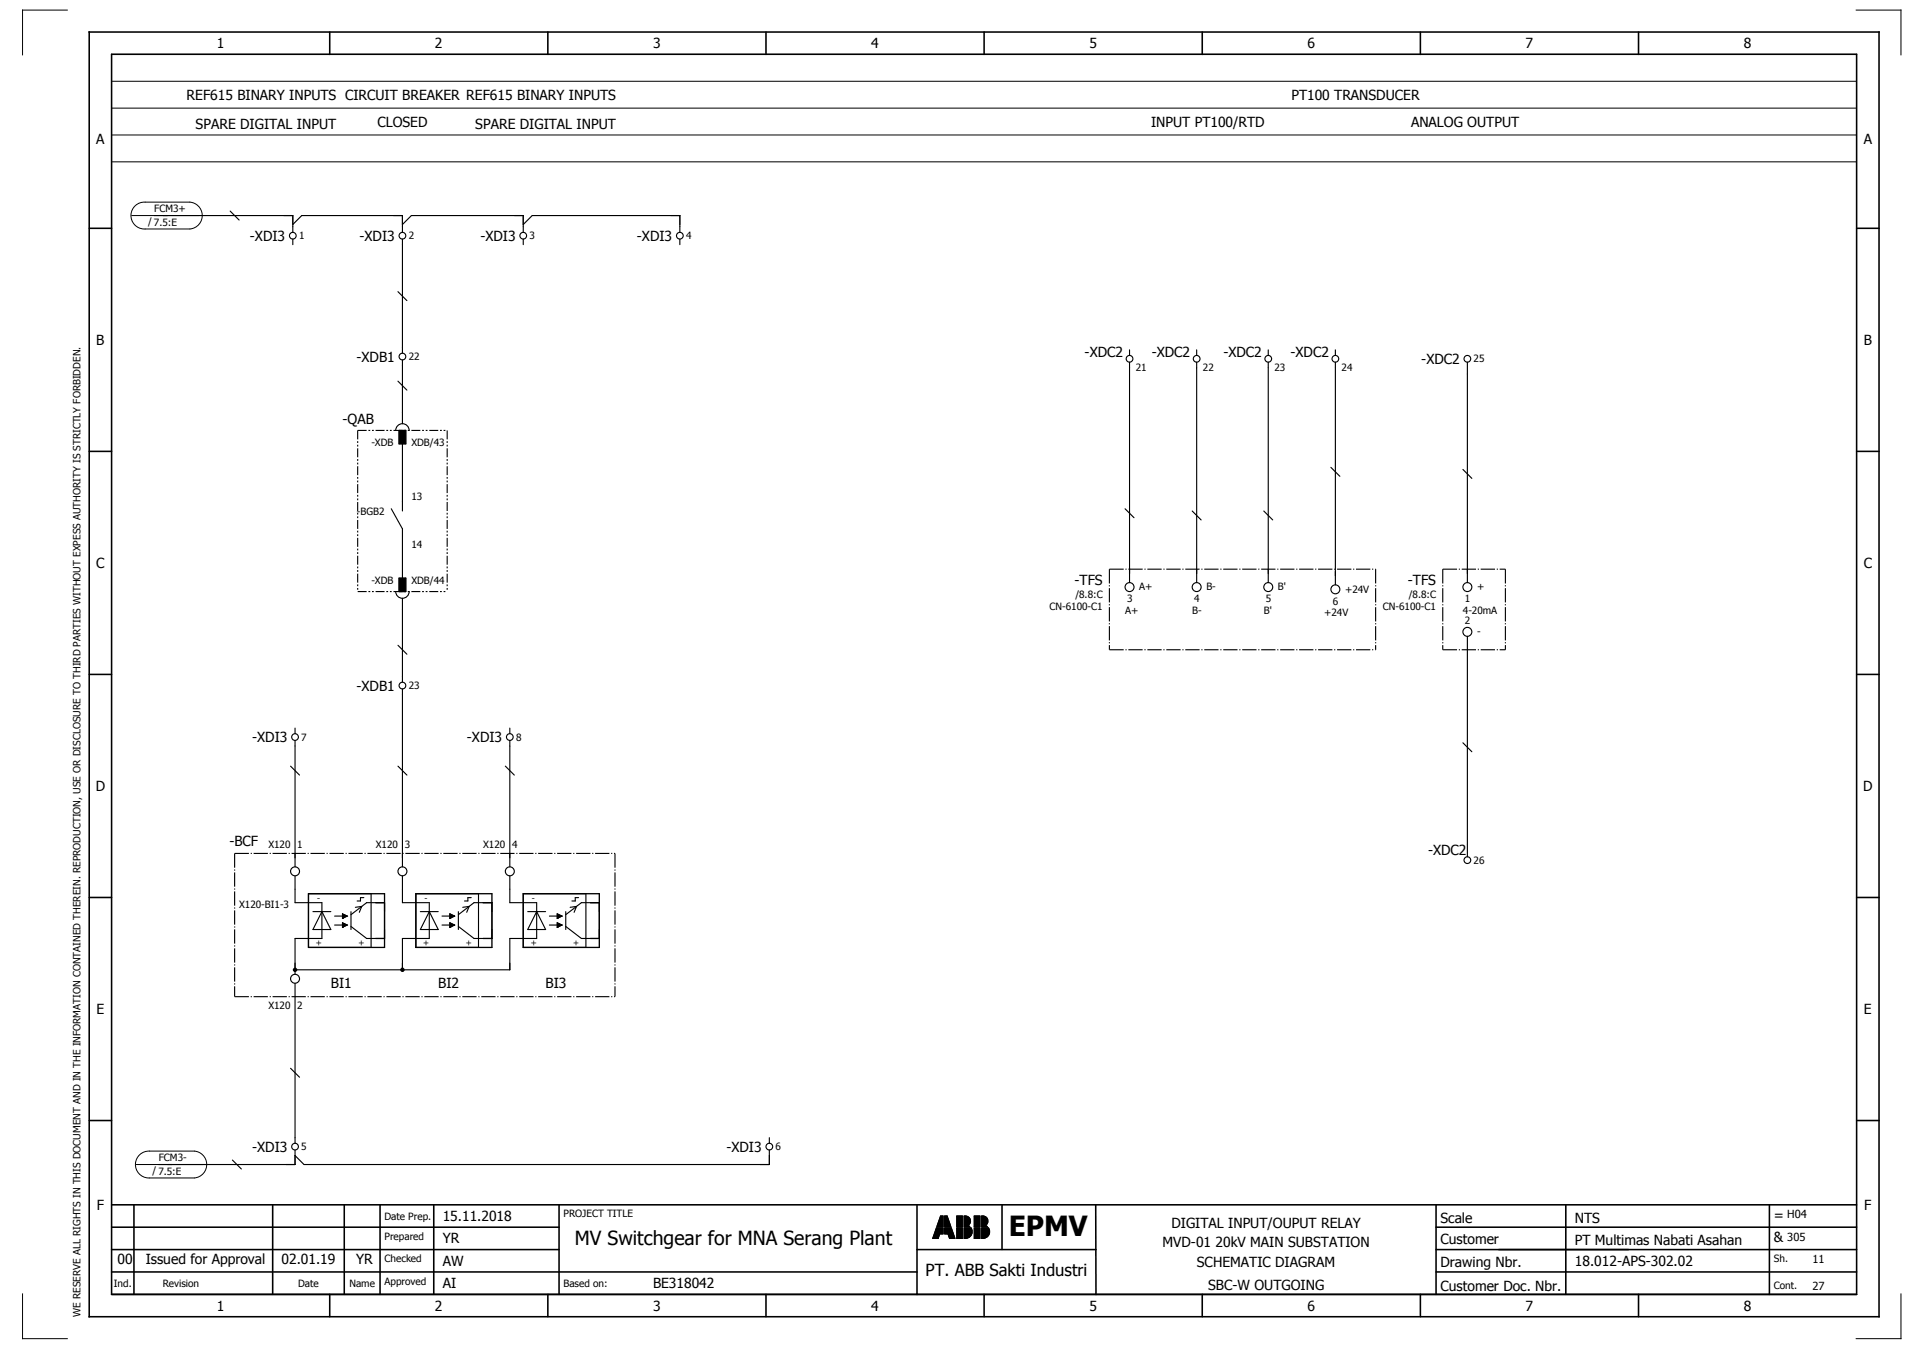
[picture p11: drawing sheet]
<svg xmlns="http://www.w3.org/2000/svg" width="427mm" height="301mm" viewBox="0 0 427 301" stroke-linecap="round" stroke-linejoin="round" font-family="sans-serif">
<g fill="none" stroke="#000" stroke-width=".35">
<path d="M19.9 7.2h400v287h-400zM24.9 12.1h390v277.1h-390zM73.7 7.2v5M122.4 7.2v5M171.2 7.2v5M219.9 7.2v5M268.7 7.2v5M317.4 7.2v5M366.2 7.2v5M19.9 51h5M414.9 51h5M19.9 100.8h5"/>
<path d="M414.9 100.8h5M19.9 150.7h5M414.9 150.7h5M19.9 200.5h5M414.9 200.5h5M19.9 250.3h5M414.9 250.3h5M24.9 279.2h100M24.9 269.2h390M24.9 274.2h100M29.9 269.2v20M60.9 269.2v20"/>
<path d="M76.9 269.2v20M84.9 269.2v20M96.9 269.2v20M124.9 269.2v20M204.9 279.2h40M204.9 269.2v20M223.9 269.2v10M244.9 269.2v20M320.9 279.2h94M320.9 269.2v20M320.9 274.2h94M349.9 269.2v20"/>
<path d="M395.4 269.2v20M24.9 289.2h390M24.9 284.2h180M73.7 289.2v5M122.4 289.2v5M171.2 289.2v5M219.9 289.2v5M268.7 289.2v5M317.4 289.2v5M320.9 284.2h94M366.2 289.2v5"/>
</g>
<g fill="none" stroke="#000" stroke-width=".22">
<path d="M15 2.3h-10v10M24.9 18.2h390M24.9 12.2h390M414.8 2.3h10v10M24.9 24.2h390M24.9 30.2h390M24.9 36.2h390M29.4 48.2h15M30 46.1a3 3 0 0 1 2.4-.9h10a3 3 0 0 1 2.8 3 3 3 0 0 1-2.8 3h-10a3 3 0 0 1-2.8-1.7 3 3 0 0 1 .4-3.4zM31 258.1a3 3 0 0 1 2.4-.9h10a3 3 0 0 1 2.8 3 3 3 0 0 1-2.8 3h-10a3 3 0 0 1-2.8-1.7 3 3 0 0 1 .4-3.4zM30.4 260.2h15M208.5 276.5v.2"/>
<path d="M208.6 276.3v.4M208.6 276.1v.6M208.7 275.9v.8M208.8 275.6v1.1M208.9 275.4v1.3M209 275.2v1.5M209 275v1.7M209.1 274.7v2M209.2 274.5v2.2M209.3 274.3l-.9 2.4h1.3l.3-1M209.3 274.3h1.5v1.4h-.8M209.3 274.3v2.4"/>
<path d="M209.4 273.8v.2M209.4 274.3v2.4M209.5 273.6v.4M209.5 274.3v2.4M209.6 273.4v.6M209.6 274.3v2.4M209.7 273.2v.8M209.7 274.3v2.4M209.7 273v1M209.7 274.3v2.2M209.8 272.7v1.3M209.8 274.3v2"/>
<path d="M209.9 272.5v1.5M209.9 274.3v1.8M210 272.3v1.7M210 274.3v1.6M210 272.1v1.9M210 274.3v1.4M210.1 271.8v2.2M210.1 274.3v1.4M210.2 271.7h.6v2.3h-1.4zM210.2 271.7v2.3M210.2 274.3v1.4M210.3 271.7v2.3"/>
<path d="M210.3 274.3v1.4M210.4 271.7v2.3M210.4 274.3v1.4M210.5 271.7v2.3M210.5 274.3v1.4M210.6 271.7v2.3M210.6 274.3v1.4M210.7 271.7v2.3M210.7 274.3v1.4M210.8 271.7v2.3M210.8 274.3v1.4M211.1 271.7h.6l.8 2.3h-1.4z"/>
<path d="M211.1 271.7v2.3M211.1 274.3v1.4M211.2 271.7v2.3M211.2 274.3v1.4M211.3 271.7v2.3M211.3 274.3v1.4M211.4 271.7v2.3M211.4 274.3v1.4M211.5 271.7v2.3M211.5 274.3v1.4M211.6 271.7v2.3M211.6 274.3v1.4"/>
<path d="M211.7 271.7v2.3M211.7 274.3v1.4M211.8 271.9v2.1M211.8 274.3v1.4M211.8 275.7h-.7v-1.4h1.5l.8 2.4M211.8 275.7l.4 1h1.2M211.8 272.1v1.9M211.9 272.3v1.7M211.9 274.3v1.6M212 272.5v1.5M212 274.3v1.8M212.1 272.8v1.2"/>
<path d="M212.1 274.3v2M212.2 273v1M212.2 274.3v2.3M212.2 273.2v.8M212.2 274.3v2.4M212.3 273.4v.6M212.3 274.3v2.4M212.4 273.7v.3M212.4 274.3v2.4M212.5 273.9v.1M212.5 274.3v2.4M212.6 274.3v2.4"/>
<path d="M212.7 274.6v2.1M212.8 274.8v1.9M212.9 275v1.7M212.9 275.2v1.5M213 275.5v1.2M213.1 275.7v1M213.2 275.9v.8M213.3 276.1v.6M213.3 276.3v.4M213.4 276.6v.1M213.8 271.7h1.3v2.3h-1.3zM213.8 274.3h1.3v2.4h-1.3z"/>
<path d="M213.9 271.7v2.3M213.9 274.3v2.4M214 271.7v2.3M214 274.3v2.4M214.1 271.7v2.3M214.1 274.3v2.4M214.2 271.7v2.3M214.2 274.3v2.4M214.3 271.7v2.3M214.3 274.3v2.4M214.4 271.7v2.3M214.4 274.3v2.4"/>
<path d="M214.5 271.7v2.3M214.5 274.3v2.4M214.6 271.7v2.3M214.6 274.3v2.4M214.7 271.7v2.3M214.7 274.3v2.4M214.8 271.7v2.3M214.8 274.3v2.4M214.9 271.7v2.3M214.9 274.3v2.4M215 271.7v2.3M215 274.3v2.4"/>
<path d="M215.4 271.7a1.16 1.16 0 0 1 1.4 .6 1.16 1.16 0 0 1-.5 1.5l.5 .2h-1.4zM215.5 271.7v2.3M215.5 274.3v2.4M215.6 271.7v2.3M215.6 274.3v2.4M215.7 271.7v2.3M215.7 274.3v2.4M215.8 271.7v2.3M215.8 274.3v2.4M215.9 271.7v2.3M215.9 274.3v2.4M216 271.7v2.3"/>
<path d="M216 274.3v2.3M216.1 271.7v2.3M216.1 274.3v2.3M216.2 271.7v2.3M216.2 274.3v2.3M216.3 271.8v2.2M216.3 274.3v2.3M216.4 271.8v2.2M216.4 274.3v2.2M216.5 271.9v1.8M216.5 273.8v.2M216.5 274.3v2.2"/>
<path d="M216.5 271.9v1.7M216.5 273.9v.1M216.6 272v1.5M216.6 273.9v.1M216.6 274.3v2.1M216.7 272.1v1.4M216.7 274h.1M216.7 274.3v2.1M216.8 272.2v1.1M216.8 274.3v2M216.8 272.4v.8M216.8 274.3v1.9"/>
<path d="M216.9 274.3v1.8M217 274.3v1.7M217 274.3a1.5 1.5 0 0 1-1.2 2.4M217 274.3h-1.6v2.4h.4M217.1 274.4v1.5M217.2 274.5v1.3M217.2 274.8v.8M217.7 271.7h1.3v2.3h-1.3zM217.7 274.3h1.3v2.4h-1.3zM217.8 271.7v2.3M217.8 274.3v2.4M217.9 271.7v2.3"/>
<path d="M217.9 274.3v2.4M218 271.7v2.3M218 274.3v2.4M218.1 271.7v2.3M218.1 274.3v2.4M218.2 271.7v2.3M218.2 274.3v2.4M218.3 271.7v2.3M218.3 274.3v2.4M218.4 271.7v2.3M218.4 274.3v2.4M218.5 271.7v2.3"/>
<path d="M218.5 274.3v2.4M218.6 271.7v2.3M218.6 274.3v2.4M218.7 271.7v2.3M218.7 274.3v2.4M218.8 271.7v2.3M218.8 274.3v2.4M218.9 271.7v2.3M218.9 274.3v2.4M219 271.7v2.3M219 274.3v2.4M219.3 274.3h1.6a1.53 1.53 0 0 1 0 1.7 1.53 1.53 0 0 1-1.6 .7z"/>
<path d="M219.3 271.7a1.16 1.16 0 0 1 1.4 .6 1.16 1.16 0 0 1-.5 1.5l.5 .2h-1.4zM219.4 271.7v2.3M219.4 274.3v2.4M219.5 271.7v2.3M219.5 274.3v2.4M219.6 271.7v2.3M219.6 274.3v2.4M219.7 271.7v2.3M219.7 274.3v2.4M219.8 271.7v2.3M219.8 274.3v2.4M219.9 271.7v2.3"/>
<path d="M219.9 274.3v2.3M220 271.7v2.3M220 274.3v2.3M220.1 271.7v2.3M220.1 274.3v2.3M220.2 271.8v2.2M220.2 274.3v2.3M220.3 271.8v2.2M220.3 274.3v2.2M220.4 271.9v1.8M220.4 273.8v.2M220.4 274.3v2.2"/>
<path d="M220.4 271.9v1.7M220.4 273.9v.1M220.5 272v1.5M220.5 273.9v.1M220.5 274.3v2.1M220.6 272.1v1.3M220.6 274h.1M220.6 274.3v2.1M220.7 272.2v1.1M220.7 274.3v2M220.8 272.4v.8M220.8 274.3v1.9"/>
<path d="M220.8 274.3v1.8M220.9 274.3v1.7M221 274.4v1.5M221.1 274.6v1.2M221.1 274.8v.7M5 289.1v10h10M424.8 289.1v10h-10"/>
</g>
<g fill="none" stroke="#000" stroke-width=".25">
<path d="M34.4 48.2h31v3.7M51.4 47.2l2 2M65.4 53.4v1.3M65.4 50.2l2-2h22.5v3.7M89.9 50.2l2-2h25v3.7M89.9 53.4v25.5M116.9 50.2l2-2h33v3.7M116.9 53.4v1.3M151.9 53.4v1.3M88.9 65.2l2 2M252.4 78.2v1.2M267.4 78.2v1.2"/>
<path d="M283.4 78.2v1.2M298.4 78.2v1.2M88.4 96.2a1.5 1.5 0 0 1 1.5-1.5 1.5 1.5 0 0 1 1.5 1.5M88.9 85.2l2 2M89.2 96.2h1.5v3h-1.5zM89.9 80.4v14.3M89.9 99.2v15M252.4 80.9v49.3M267.4 80.9v49.3M283.4 80.9v49.3M298.4 80.9v49.8M327.9 80.9v49.3"/>
<path d="M87.4 113.7l2.5 4.5v11M251.4 113.7l2 2M266.4 114.2l2 2M282.4 114.2l2 2M297.4 104.4l2 2M326.9 104.9l2 2M88.4 132.2a1.5 1.5 0 0 0 1.5 1.5 1.5 1.5 0 0 0 1.5-1.5M89.2 129.2h1.5v3h-1.5zM89.9 133.7v18.7M88.9 144.2l2 2M89.9 153.9v39.8M327.9 142.2v49.2"/>
<path d="M64.9 171.2l2 2M65.9 162.7v1.2M65.9 165.4v28.3M88.9 171.2l2 2M112.9 171.2l2 2M113.9 162.7v1.2M113.9 165.4v28.3M326.9 165.9l2 2M65.9 195.7v6h6v8h-6v8M68.9 199.7h14v12h-14zM89.9 195.7v6h6v8h-6v7M92.9 199.7h14v12h-14z"/>
<path d="M113.9 195.7v6h6v8h-6v7h-48M116.9 199.7h14v12h-14zM65.9 219.7v35.7M69.9 203.7h4M71.9 203.7l2 4h-4zM74.8 204.7h2.8M74.8 206.7h2.8M76.5 207.2h.1M76.5 205.2h.1M77.6 206.7l-1.1 .5M77.6 206.7l-1.1-.5v1M77.6 204.7l-1.1-.5v1"/>
<path d="M77.6 204.7l-1.1 .5M78.4 204.3l3.5-2.6h4v8h-4l-3.5-2.7M78.4 203.7v4M79.4 202.7l1.4-.2-.5 1.3M81.3 200.5h-.7v.8h-.8M93.9 203.7h4M95.9 203.7l2 4h-4zM98.8 204.7h2.8M98.8 206.7h2.8M100.5 207.2h.1M100.5 205.2h.1M101.6 206.7l-1.1 .5"/>
<path d="M101.6 206.7l-1.1-.5v1M101.6 204.7l-1.1-.5v1M101.6 204.7l-1.1 .5M102.4 204.3l3.5-2.6h4v8h-4l-3.5-2.7M102.4 203.7v4M103.4 202.7l1.4-.2-.5 1.3M105.3 200.5h-.7v.8h-.8M117.9 203.7h4M119.9 203.7l2 4h-4zM122.8 204.7h2.8M122.8 206.7h2.8M124.5 207.2h.1"/>
<path d="M124.5 205.2h.1M125.6 206.7l-1.1 .5M125.6 206.7l-1.1-.5v1M125.6 204.7l-1.1-.5v1M125.6 204.7l-1.1 .5M126.4 204.3l3.5-2.6h4v8h-4l-3.5-2.7M126.4 203.7v4M127.4 202.7l1.4-.2-.5 1.3M129.3 200.5h-.7v.8h-.8M64.9 238.7l2 2M51.9 259.2l2 2M65.9 256.9v3.3h-30.5"/>
<path d="M171.9 256.9v3.3h-104l-2-2M171.9 254.2v1.2"/>
<circle cx="65.4" cy="52.7" r=".75"/>
<circle cx="89.9" cy="52.7" r=".75"/>
<circle cx="116.9" cy="52.7" r=".75"/>
<circle cx="151.9" cy="52.7" r=".75"/>
<circle cx="89.9" cy="79.7" r=".75"/>
<circle cx="252.4" cy="80.2" r=".75"/>
<circle cx="267.4" cy="80.2" r=".75"/>
<circle cx="283.4" cy="80.2" r=".75"/>
<circle cx="298.4" cy="80.2" r=".75"/>
<circle cx="327.9" cy="80.2" r=".75"/>
<circle cx="252.4" cy="131.2" r="1"/>
<circle cx="267.4" cy="131.2" r="1"/>
<circle cx="283.4" cy="131.2" r="1"/>
<circle cx="298.4" cy="131.7" r="1"/>
<circle cx="327.9" cy="131.2" r="1"/>
<circle cx="89.9" cy="153.2" r=".75"/>
<circle cx="327.9" cy="141.2" r="1"/>
<circle cx="65.9" cy="164.7" r=".75"/>
<circle cx="113.9" cy="164.7" r=".75"/>
<circle cx="65.9" cy="194.7" r="1"/>
<circle cx="89.9" cy="194.7" r="1"/>
<circle cx="113.9" cy="194.7" r="1"/>
<circle cx="327.9" cy="192.2" r=".75"/>
<circle cx="65.9" cy="218.7" r="1"/>
<circle cx="65.9" cy="256.2" r=".75"/>
<circle cx="171.9" cy="256.2" r=".75"/>
</g>
<path d="M68.9 199.7h17v12h-17zM92.9 199.7h17v12h-17zM116.9 199.7h17v12h-17z" fill="none" stroke="#000" stroke-width=".3"/>
<path d="M79.9 96.2h20M79.9 96.2v36M99.9 96.2v36M79.9 132.2h20" fill="none" stroke="#000" stroke-width=".25" stroke-dasharray="2 .4 .4 .4 .4 .4" stroke-linecap="butt"/>
<path d="M89.2 96.2h1.5v3h-1.5zM89.2 129.2h1.5v3h-1.5zM76.5 206.2l1.1 .5-1.1 .5zM76.5 204.2l1.1 .5-1.1 .5zM100.5 206.2l1.1 .5-1.1 .5zM100.5 204.2l1.1 .5-1.1 .5zM124.5 206.2l1.1 .5-1.1 .5zM124.5 204.2l1.1 .5-1.1 .5z" fill="#000" stroke="#000" stroke-width=".22"/>
<g fill="none" stroke="#000" stroke-width=".25" stroke-dasharray="3.2 .4 .3 .4" stroke-linecap="butt">
<path d="M89.2 132.2h1.5M247.9 127.2h59.5M247.9 127.2v18M307.4 127.2v18M322.4 127.2h14M322.4 127.2v18M336.4 127.2v18M247.9 145.2h59.5M322.4 145.2h14M52.4 190.7h85M52.4 190.7v32M137.4 190.7v32"/>
<path d="M52.4 222.7h85"/>
</g>
<g fill="#000">
<circle cx="65.9" cy="216.7" r=".5"/>
<circle cx="89.9" cy="216.7" r=".5"/>
</g>
<text font-size="6.2" x="225.4" y="276.2">EPMV</text>
<text font-size="4.3" x="128.5" y="278.2">MV Switchgear for MNA Serang Plant</text>
<text font-size="3.7" x="206.9" y="285.1">PT. ABB Sakti Industri</text>
<g font-size="3.1">
<text x="48.5" y="10.8">1</text>
<text x="97.2" y="10.8">2</text>
<text x="146" y="10.8">3</text>
<text x="194.7" y="10.8">4</text>
<text x="243.5" y="10.8">5</text>
<text x="292.2" y="10.8">6</text>
<text x="341" y="10.8">7</text>
<text x="389.7" y="10.8">8</text>
<text x="41.7" y="22.3">REF615 BINARY INPUTS CIRCUIT BREAKER REF615 BINARY INPUTS</text>
<text x="288.6" y="22.3">PT100 TRANSDUCER</text>
<text x="43.7" y="28.8">SPARE DIGITAL INPUT</text>
<text x="84.3" y="28.3">CLOSED</text>
<text x="106.2" y="28.8">SPARE DIGITAL INPUT</text>
<text x="257.2" y="28.3">INPUT PT100/RTD</text>
<text x="315.3" y="28.3">ANALOG OUTPUT</text>
<text x="21.5" y="32.2">A</text>
<text x="416.5" y="32.2">A</text>
<text x="55.8" y="53.8">-XDI3</text>
<text x="80.3" y="53.8">-XDI3</text>
<text x="107.3" y="53.8">-XDI3</text>
<text x="142.3" y="53.8">-XDI3</text>
<text x="21.5" y="77">B</text>
<text x="416.5" y="77">B</text>
<text x="79.7" y="80.8">-XDB1</text>
<text x="242.4" y="79.9">-XDC2</text>
<text x="257.4" y="79.9">-XDC2</text>
<text x="273.4" y="79.9">-XDC2</text>
<text x="288.4" y="79.9">-XDC2</text>
<text x="317.6" y="81.3">-XDC2</text>
<text x="76.5" y="94.7">-QAB</text>
<text x="21.5" y="126.9">C</text>
<text x="240.2" y="130.8">-TFS</text>
<text x="314.7" y="130.8">-TFS</text>
<text x="416.5" y="126.9">C</text>
<text x="79.7" y="154.3">-XDB1</text>
<text x="56.3" y="165.8">-XDI3</text>
<text x="104.3" y="165.8">-XDI3</text>
<text x="21.4" y="176.7">D</text>
<text x="416.4" y="176.7">D</text>
<text x="51.3" y="188.9">-BCF</text>
<text x="319.2" y="191.1">-XDC2</text>
<text x="73.9" y="220.8">BI1</text>
<text x="97.9" y="220.8">BI2</text>
<text x="121.9" y="220.8">BI3</text>
<text x="21.6" y="226.5">E</text>
<text x="416.6" y="226.5">E</text>
<text x="56.3" y="257.3">-XDI3</text>
<text x="162.3" y="257.3">-XDI3</text>
<text x="21.6" y="270.4">F</text>
<text x="98.9" y="272.8">15.11.2018</text>
<text x="261.8" y="274.2">DIGITAL INPUT/OUPUT RELAY</text>
<text x="321.9" y="273.2">Scale</text>
<text x="351.9" y="273.2">NTS</text>
<text x="396.4" y="272.5">=</text>
<text x="416.6" y="270.4">F</text>
<text x="98.9" y="277.8">YR</text>
<text x="259.8" y="278.6">MVD-01 20kV MAIN SUBSTATION</text>
<text x="321.9" y="277.9">Customer</text>
<text x="351.9" y="278.1">PT Multimas Nabati Asahan</text>
<text x="396.4" y="277.5">&amp;</text>
<text x="26.2" y="282.3">00</text>
<text x="32.6" y="282.3">Issued for Approval</text>
<text x="62.9" y="282.3">02.01.19</text>
<text x="79.6" y="282.3">YR</text>
<text x="98.9" y="282.8">AW</text>
<text x="98.9" y="287.8">AI</text>
<text x="145.9" y="287.8">BE318042</text>
<text x="267.5" y="283.2">SCHEMATIC DIAGRAM</text>
<text x="321.9" y="283.2">Drawing Nbr.</text>
<text x="352" y="282.8">18.012-APS-302.02</text>
<text x="48.5" y="292.8">1</text>
<text x="97.2" y="292.8">2</text>
<text x="146" y="292.8">3</text>
<text x="194.7" y="292.8">4</text>
<text x="243.5" y="292.8">5</text>
<text x="270" y="288.1">SBC-W OUTGOING</text>
<text x="292.2" y="292.8">6</text>
<text x="321.9" y="288.4">Customer Doc. Nbr.</text>
<text x="341" y="292.8">7</text>
<text x="389.7" y="292.8">8</text>
</g>
<g font-size="2.5">
<text x="399.4" y="272.2">H04</text>
<text x="399.4" y="277.2">305</text>
<text x="405.1" y="282.2">11</text>
<text x="405.1" y="288.1">27</text>
</g>
<g font-size="2.2">
<text x="34.5" y="47.4">FCM3+</text>
<text x="33.1" y="50.3">/ 7.5:E</text>
<text x="66.8" y="53.5">1</text>
<text x="91.3" y="53.5">2</text>
<text x="118.3" y="53.5">3</text>
<text x="153.3" y="53.5">4</text>
<text x="91.3" y="80.5">22</text>
<text x="253.8" y="82.8">21</text>
<text x="268.8" y="82.8">22</text>
<text x="284.8" y="82.8">23</text>
<text x="299.8" y="82.8">24</text>
<text x="329.3" y="81">25</text>
<text x="83" y="99.7">-XDB</text>
<text x="91.9" y="99.7">XDB/43</text>
<text x="91.9" y="111.7">13</text>
<text x="79.8" y="115">-BGB2</text>
<text x="91.9" y="122.4">14</text>
<text x="83" y="130.4">-XDB</text>
<text x="91.9" y="130.4">XDB/44</text>
<text x="254.6" y="131.9">A+</text>
<text x="269.6" y="131.9">B-</text>
<text x="285.6" y="131.9">B'</text>
<text x="330.1" y="131.9">+</text>
<text x="234.5" y="136.3">CN-6100-C1</text>
<text x="240.3" y="133.6">/8.8:C</text>
<text x="251.4" y="137.2">A+</text>
<text x="251.9" y="134.6">3</text>
<text x="266.4" y="137.2">B-</text>
<text x="266.9" y="134.6">4</text>
<text x="282.4" y="137.2">B'</text>
<text x="282.9" y="134.6">5</text>
<text x="295.9" y="137.7">+24V</text>
<text x="297.9" y="135.1">6</text>
<text x="300.6" y="132.4">+24V</text>
<text x="309" y="136.3">CN-6100-C1</text>
<text x="314.8" y="133.6">/8.8:C</text>
<text x="326.9" y="137.2">4-20mA</text>
<text x="327.4" y="134.6">1</text>
<text x="327.4" y="139.5">2</text>
<text x="330.1" y="141.9">-</text>
<text x="91.3" y="154">23</text>
<text x="67.3" y="165.5">7</text>
<text x="115.3" y="165.5">8</text>
<text x="60" y="189.5">X120</text>
<text x="66.4" y="189.5">1</text>
<text x="84" y="189.5">X120</text>
<text x="90.4" y="189.5">3</text>
<text x="108" y="189.5">X120</text>
<text x="114.4" y="189.5">4</text>
<text x="329.3" y="193">26</text>
<text x="53.4" y="202.9">X120-BI1-3</text>
<text x="60" y="225.5">X120</text>
<text x="66.4" y="225.5">2</text>
<text x="67.3" y="257">5</text>
<text x="173.3" y="257">6</text>
<text x="34.1" y="262.3">/ 7.5:E</text>
<text x="35.5" y="259.4">FCM3-</text>
<text x="85.9" y="272.5">Date Prep.</text>
<text x="125.9" y="271.9">PROJECT TITLE</text>
<text x="85.9" y="277">Prepared</text>
<text x="85.9" y="282">Checked</text>
<text x="396.4" y="281.9">Sh.</text>
<text x="25.4" y="287.5">Ind.</text>
<text x="36.4" y="287.5">Revision</text>
<text x="66.6" y="287.5">Date</text>
<text x="78.1" y="287.5">Name</text>
<text x="85.9" y="287">Approved</text>
<text x="125.9" y="287.5">Based on:</text>
<text x="396.4" y="287.9">Cont.</text>
<text x="18" y="294.2" transform="rotate(-90 18 294.2)">WE RESERVE ALL RIGHTS IN THIS DOCUMENT AND IN THE INFORMATION CONTAINED THEREIN. REPRODUCTION, USE OR DISCLOSURE TO THIRD PARTIES WITHOUT EXPESS AUTHORITY IS STRICTLY FORBIDDEN.</text>
</g>
<g font-size="1.9">
<text x="70.9" y="201.3">-</text>
<text x="94.9" y="201.3">-</text>
<text x="118.9" y="201.3">-</text>
<text x="71.9" y="211.3" transform="rotate(-90 71.9 211.3)">+</text>
<text x="81.4" y="211.3" transform="rotate(-90 81.4 211.3)">+</text>
<text x="95.9" y="211.3" transform="rotate(-90 95.9 211.3)">+</text>
<text x="105.4" y="211.3" transform="rotate(-90 105.4 211.3)">+</text>
<text x="119.9" y="211.3" transform="rotate(-90 119.9 211.3)">+</text>
<text x="129.4" y="211.3" transform="rotate(-90 129.4 211.3)">+</text>
</g>
</svg>
